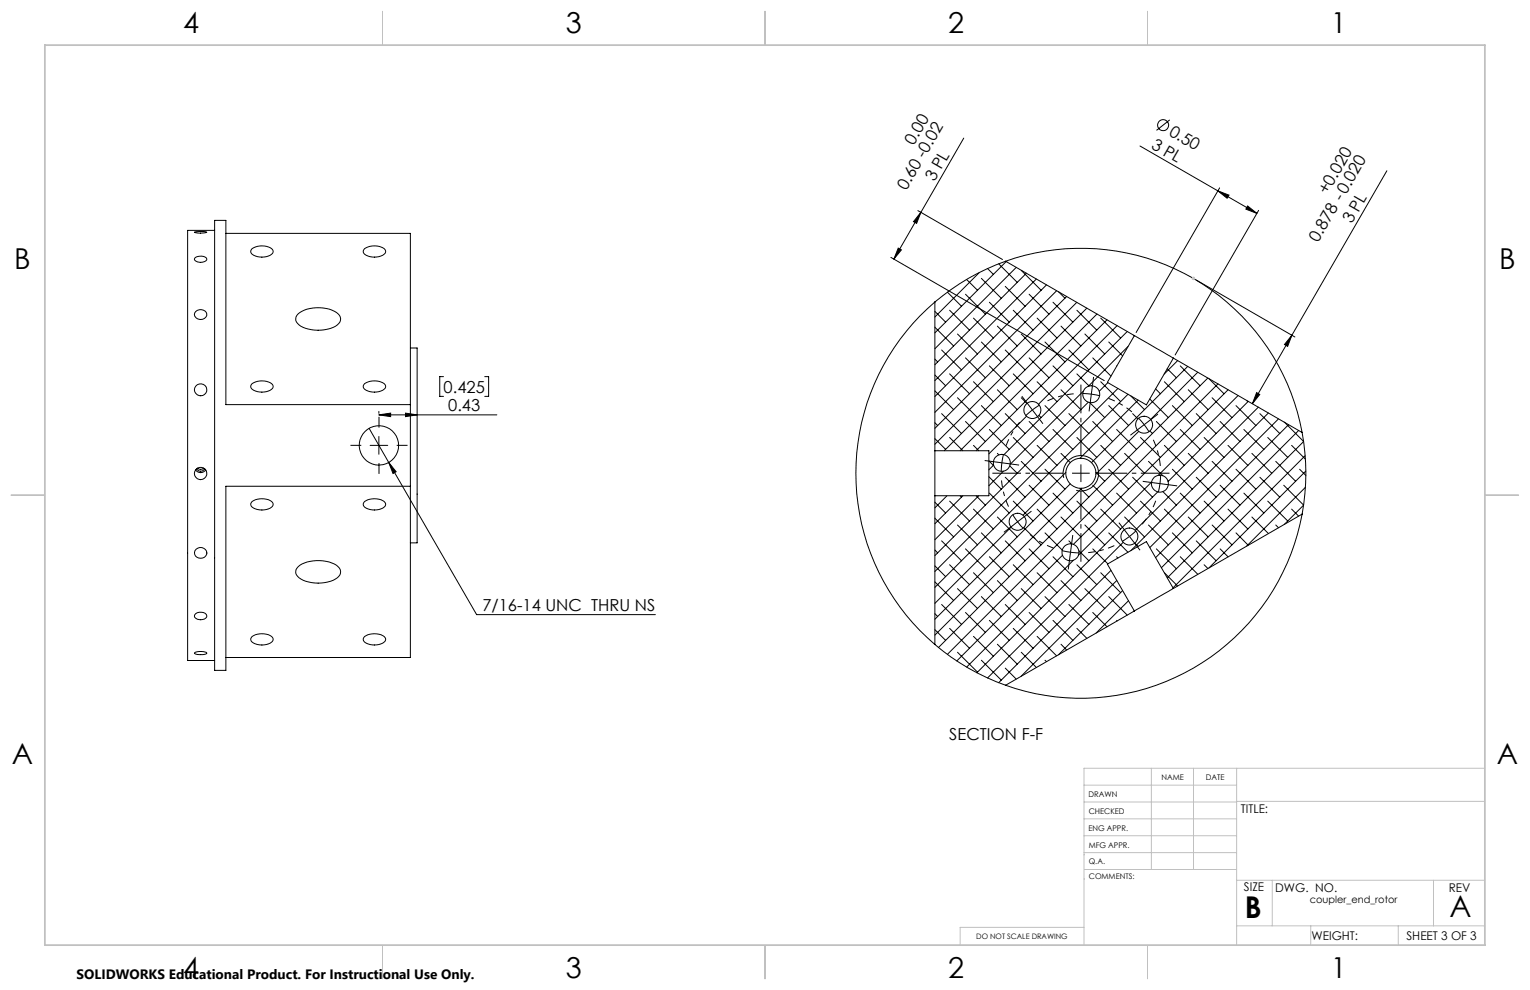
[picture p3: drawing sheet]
<svg xmlns="http://www.w3.org/2000/svg" width="432mm" height="279mm" viewBox="0 0 432 279" stroke-linecap="round" stroke-linejoin="round" font-family="sans-serif">
<g fill="none" stroke="#000" stroke-width=".28">
<path d="M272 39l-19.7 34.1M330.1 33.8l-3.7 3M259 59.4l23.9 13.8M259.9 59.9l-1.2 3.1-.9-.5zM321.7 41.2l33 19M343.7 53.9l3.2 1.2-.6 .9zM344.2 53l-23.6 40.8M352.1 58.1l2.6 2.1-3.1-1.2zM355.2 59.4l-23.6 40.8M391.4 48.2l-38 65.7M54.9 65.5l.3-.1a5.7 5.7 0 0 1 3.1 .2l-2 .2zM55 72.8a2.46 2.46 0 0 1 3.3 .3 1.85 1.85 0 0 1-2.6 .8l-.7-.5z"/>
<path d="M60.6 65h-7.6v121.4h7.6M63.7 65.9h52.1v48.3M71.2 70.2a5 5 0 0 1 5.7 .3 1.27 1.27 0 0 1-1.1 1.7 4.8 4.8 0 0 1-4.9-.7 .97 .97 0 0 1 .3-1.3zM102.9 70.2a5 5 0 0 1 5.8 .3 1.27 1.27 0 0 1-1.2 1.7 4.8 4.8 0 0 1-4.8-.7 .97 .97 0 0 1 .2-1.3zM251.4 72.6l60.2 34.8M253.5 70l.9 .5-2.1 2.6zM272.8 78.9l3.1 3M276.4 76.9l-12.6 12.6M277 78.6l5.6 5.6M278.7 75.8l1.7 1.6M281.8 74.4l5.3 5.3M283.8 73.7a63.2 63.2 0 0 0-20 11.5"/>
<path d="M283.8 73.7a63.5 63.5 0 0 1 83.7 48.4M283.8 73.7l36.3 21M284 73.8l-20.2 20.1M286.8 75.5l-23 22.9M288.2 76.3l5.6 5.6M289.7 77.1l-25.9 25.8M292.5 78.7l-28.7 28.7M337.6 79.1l27.8 16M55.2 87.9a1.79 1.79 0 0 1 2-.5 1.79 1.79 0 0 1 1.1 1.7 1.85 1.85 0 0 1-1.8 1.1 1.85 1.85 0 0 1-1.6-1.4zM84.1 88.6a10 10 0 0 1 11.3 0 2.06 2.06 0 0 1-.7 3.5 10.7 10.7 0 0 1-10.3-.4 1.89 1.89 0 0 1-.3-3.1zM115.8 98.2h1.9v55h-1.9M263.8 85.2a63.5 63.5 0 0 0 0 96.7"/>
<path d="M263.8 92.4l5.3 5.2M263.8 87.9l3.1 3M263.8 85.2v42M265.7 98.8l5.7 5.6M267.4 82.4l4 4M268 87.6l5.6 5.6M270.2 94.3l5.7 5.6M272.5 83l5.6 5.7M274.7 89.8l5.7 5.6M277 96.5l5.6 5.6M279.2 85.3l5.6 5.6M281.5 92l5.6 5.6"/>
<path d="M283.7 98.8l5.6 5.6M283.7 80.8l5.6 5.6M286 87.6l5.6 5.6M288.2 94.3l5.6 5.6M290.4 83l5.7 5.7M292.7 89.8l5.6 5.6M294.9 96.5l5.7 5.6M295.3 80.4l-31.5 31.5M297.2 85.3l5.6 5.6M298.2 82.1l-34.4 34.3M298.7 82.3l1.9 1.9M299.4 92l5.6 5.6"/>
<path d="M301 83.7l-37.2 37.2M301.7 98.8l5.6 5.6M303.9 85.3l-40.1 40.1M303.9 87.6l5.6 5.6M306.2 94.3l5.6 5.6M306.7 87l-40.2 40.2M309.6 88.6l-38.6 38.6M310.7 89.8l5.6 5.6M312.4 90.3l-36.9 36.9M312.9 96.5l3.9 3.9M315.3 91.9l-22.2 22.2M318.1 93.6l-34.7 34.7"/>
<path d="M318.3 97.8l-11.1 11.2M320 94.6l.1 .2M320.1 94.7l11.1 6.4M320.1 94.7l-7.6 13.2 11 6.4 7.7-13.2M364.6 94.6l-1.2 3.2-.9-.6zM71.2 108.3a5 5 0 0 1 5.7 .3 1.27 1.27 0 0 1-1.1 1.7 4.8 4.8 0 0 1-4.9-.7 .97 .97 0 0 1 .3-1.3zM102.9 108.3a5 5 0 0 1 5.8 .3 1.27 1.27 0 0 1-1.2 1.7 4.8 4.8 0 0 1-4.8-.7 .97 .97 0 0 1 .2-1.3zM106.9 116.1v.6M106.9 117.1h33.3M106.9 117.1l3.3-.5v1zM114.4 116.6l3.3 .5-3.3 .5zM115.8 114.2h-52.1v-52h-3.1v127h3.1v-52h52.1"/>
<path d="M115.8 114.2v23M125.2 106.3h-1.1v5.6h1.1M136.8 106.3h1.1v5.6h-1.1M263.8 119.3l.8 .8M263.8 110.3l5.3 5.3M263.8 105.8l3.1 3.1M263.8 101.4l.8 .7M265.7 116.7l5.7 5.6M268 105.5l5.6 5.6M270.2 112.3l5.7 5.6M272.5 119l5.6 5.6M272.5 101l5.6 5.6"/>
<path d="M274.7 107.7l5.7 5.6M277 114.5l5.6 5.6M279.2 103.3l5.6 5.6M281.5 110l5.6 5.6M283.7 116.7l5.6 5.6M286 105.5l5.6 5.6M288.2 112.3l1.6 1.6M289.7 117.5l-10.6 10.6M290.4 119l5.7 5.6M290.4 101l5.7 5.6M292.7 107.7l5.6 5.6M293.2 117.2l.6 .7"/>
<path d="M294.9 114.5l5.7 5.6M297.2 103.3l5.6 5.6M299.4 110l5.6 5.6M301.7 116.7l5.6 5.6M303.9 105.5l3.5 3.4M305.7 110.4l-20.6 20.7M307.1 113.5l-43.3 43.3M307.6 113.6l4.2 4.3M308.4 119l5.6 5.6M308.4 101l5.1 5.2M310.7 107.7l5.6 5.6M312.7 108l-2.5 2.4"/>
<path d="M312.9 114.5l5.6 5.6M315.1 103.3h.1M315.5 109.6l-51.7 51.7M318.3 111.3l-54.5 54.5M319.1 111.7l3.9 3.9M319.7 116.7l1.4 1.5M321.2 112.9l-16.4 16.4M324.5 112.6l5.2 5.3M326.1 109.7l1.4 1.4M326.4 119l5.6 5.6M328.6 107.7l5.6 5.6M329.4 104.1l2.6 2.5"/>
<path d="M330.9 114.5l5.6 5.6M331.2 101.1l36.3 21M332.4 101.8l-3.9 3.8M333.1 103.3l5.6 5.6M335.2 103.4l-27.2 27.2M335.4 110l5.6 5.6M337.6 116.7l5.6 5.6M338 105.1l-13.2 13.3M340.9 106.7l-76 76M341.2 106.9l4.2 4.2M342.1 112.3l5.6 5.6M343.7 108.3l-76.3 76.4"/>
<path d="M344.3 119l5.7 5.6M346.6 110l-43.7 43.6M348.8 114.5l5.6 5.6M349.4 111.6l-22.5 22.5M351.8 113l.4 .3M352.3 113.3l-22.6 22.6M354.6 110.8l.9 .5-2.1 2.6zM355.1 114.9l-34.7 34.7M355.6 116.7l5.6 5.6M358 116.6l-38.9 38.8M360.8 118.2l-36.3 36.4M362.5 119.1l5.4 5.5-38.5 38.5"/>
<path d="M363.7 119.8l-37.6 37.6M55.2 132.6a1.78 1.78 0 0 0 2.9 0M55.7 132.2h.1a1.36 1.36 0 0 0 1.7 0M57.8 132.3a1.33 1.33 0 0 1-2.3 .1M104.2 120.9l30.3 52.6h50.5M104.5 125.7h4.9M106.9 123.2v5M109.7 130.5l2.1 2.6-.9 .5zM115.8 137.2v48.4h-52.1M263.8 127.2v12.7M263.8 123.8l3.1 3M263.8 127.2h15.3v12.7h-15.3"/>
<path d="M263.8 139.9v42M267.3 139.9l-3.5 3.4M268 123.5l3.7 3.7M271 139.9l.4 .4M271.7 139.9l-7.9 7.9M274.7 125.7l1.5 1.5M275.5 139.9l2.6 2.7M276.2 139.9l-12.4 12.4M279.1 134.5l3.5 3.5M279.1 130.1l1.3 1.2M279.2 139.2l5.6 5.6M279.2 121.2l5.6 5.6"/>
<path d="M280.4 131.3l-1.3 1.3M281.5 128l.4 .4M283.2 133l-4.1 4.1M283.7 134.7l5.6 5.6M285 131.5l2.1 2.1M286 123.5l5.6 5.6M288.2 130.2l5.6 5.6M290.4 136.9l5.7 5.7M292.7 125.7l5.6 5.6M294.9 132.4l5.7 5.6M297.2 139.2l5.6 5.6M297.2 121.2l5.6 5.6"/>
<path d="M299.4 128l2.6 2.6M300.2 134.9a5 5 0 0 1 4.4-6.3 5 5 0 0 1 5.4 5.4 5 5 0 0 1-6.3 4.4M300.8 133.3l-12.1 12.1M302 136.6l-38.2 38.2M303.9 123.5l5.6 5.6M304.8 137.8l2.5 2.5M305.3 137.8l-41.5 41.4M308.4 136.9l5.6 5.7M309.3 133.3l2.5 2.5M310.7 125.7l5.6 5.6M312.9 132.4l5.6 5.6M315.1 139.2l5.6 5.6"/>
<path d="M315.1 121.2l5.6 5.6M317.4 128l5.6 5.6M319.7 134.7l5.6 5.6M321.4 121.7l-12.1 12.1M321.9 123.5l5.6 5.6M324.1 130.2l4.1 4.1M324.5 121.6l.8 .7M325 136.1l-20.7 20.6M326.7 138.8l-51 51.1M328.2 138.7l3.8 3.9M328.6 125.7l5.6 5.6M329.6 135.7l.1 .1"/>
<path d="M330.9 132.4l5.6 5.6M333.1 139.2l5.6 5.6M333.1 121.2l5.6 5.6M335.4 128l5.6 5.6M337.6 134.7l5.6 5.6M339.8 123.5l5.6 5.6M342.1 130.2l5.6 5.6M344.3 136.9l5.7 5.7M346.6 125.7l5.6 5.6M348.8 132.4l5.6 5.6M351 139.2l5.7 5.6M351 121.2l5.7 5.6"/>
<path d="M353.3 128l5.6 5.6M355.6 134.7l5.6 5.6M357.8 123.5l5.6 5.6M360 130.2l5.7 5.6M362.3 136.9l5.6 5.7-5.4 5.4M364.5 125.7l3.9 3.9M366.5 121.5l-38.7 38.7M366.8 132.4l1.7 1.8M367.5 122.1a63.2 63.2 0 0 1 0 23M368.3 128.6l-37.3 37.3M368.4 137.5l-16.6 16.6M368.5 132.9l-27.3 27.4"/>
<path d="M55.4 155a1.64 1.64 0 0 1 2.4-.2 1.64 1.64 0 0 1-.1 2.4 1.64 1.64 0 0 1-2.2 0 1.64 1.64 0 0 1-.1-2.2zM71.2 141.5a5 5 0 0 1 5.7 .4 1.27 1.27 0 0 1-1.1 1.7 4.8 4.8 0 0 1-4.9-.8 .97 .97 0 0 1 .3-1.3zM84.1 159.9a10 10 0 0 1 11.3 0 2.02 2.02 0 0 1-.7 3.5 10.6 10.6 0 0 1-10.3-.3 1.89 1.89 0 0 1-.3-3.2zM102.9 141.5a5 5 0 0 1 5.8 .4 1.27 1.27 0 0 1-1.2 1.7 4.8 4.8 0 0 1-4.8-.8 .97 .97 0 0 1 .2-1.3zM263.8 159.7l3.1 3M263.8 155.2l.8 .8M263.8 146.3l5.3 5.2M263.8 141.7l3.1 3.1M265.7 152.6l5.7 5.7M268 159.4l5.6 5.6M268 141.4l5.6 5.6M270.2 148.2l5.7 5.6"/>
<path d="M272.5 154.9l5.6 5.6M274.7 143.7l5.7 5.6M277 150.4l5.6 5.6M279.2 157.1l5.6 5.6M281.5 145.9l5.6 5.6M283.7 152.6l5.6 5.7M285.3 148.8l-21.5 21.5M285.8 145.2l1.4 2M286 159.4l5.6 5.6M286 141.4l5.6 5.6M287.2 147.2l1.6 2M287.2 147.2l-2 1.6"/>
<path d="M289 148.9l4.8 4.9M289.2 145.7l-2 1.5M290.4 154.9l5.7 5.6M292.7 143.7l5.6 5.6M294.9 150.4l4.9 4.9M297.2 157.1l5.6 5.6M299.4 145.9l5.6 5.6M299.9 156.7l-29.9 29.8M301.7 152.6l.8 .9M302.9 158.1l-30.1 30.2M303.9 159.4l5.6 5.6M303.9 141.4l5.6 5.6"/>
<path d="M304.5 155.4l2.8 2.9M306.2 148.2l5.6 5.6M308.4 154.9l4.3 4.2M310.7 143.7l5.6 5.6M312.9 150.4l5.4 5.5M315.1 157.1l.4 .4M317 153.1l-38.3 38.2M317.4 145.9l5.6 5.6M320.3 153.3l.9 .9M321.9 141.4l5.6 5.6M324.1 148.2l5.6 5.6M326.4 154.9l5.6 5.6"/>
<path d="M328.6 143.7l5.6 5.6M330.9 150.4l5.6 5.6M333.1 157.1l4.9 5M335.4 145.9l5.6 5.6M337.6 152.6l5.6 5.7M339.8 159.4l1.1 1M339.8 141.4l5.6 5.6M342.1 148.2l5.6 5.6M344.3 154.9l2.3 2.3M346.6 143.7l5.6 5.6M348.8 150.4l3.5 3.5M353.3 145.9l4.7 4.7"/>
<path d="M357.8 141.4l5.6 5.6M360 148.2l.8 .7M364.5 143.7l2 2M367.5 145.1a63.5 63.5 0 0 1-83.7 48.3M367.5 145.1l-36.3 21M55.2 173.2a2.21 2.21 0 0 1 3.1 .5 1.56 1.56 0 0 1-2 1.2 1.19 1.19 0 0 1-1.3-1.4zM71.2 179.6a5 5 0 0 1 5.7 .4 1.27 1.27 0 0 1-1.1 1.7 4.8 4.8 0 0 1-4.9-.8 .97 .97 0 0 1 .3-1.3zM102.9 179.6a5 5 0 0 1 5.8 .4 1.27 1.27 0 0 1-1.2 1.7 4.8 4.8 0 0 1-4.8-.8 .97 .97 0 0 1 .2-1.3zM263.8 177.7l3.1 3M263.8 173.2l.8 .8M263.8 164.2l5.3 5.3M265.7 170.6l5.7 5.6"/>
<path d="M268 177.3l5.6 5.7M270.2 166.1l5.7 5.6M272.5 172.9l5.6 5.6M274.7 179.6l5.7 5.6M274.7 161.6l5.7 5.7M277 168.4l5.6 5.6M279.2 175.1l5.6 5.6M281.5 163.9l5.6 5.6M283.7 170.6l5.6 5.6M286 177.3l5.6 5.7M288.2 166.1l5.6 5.6M290.4 172.9l5.7 5.6"/>
<path d="M292.7 179.6l5.5 5.5M292.7 161.6l5.6 5.7M294.9 168.4l5.7 5.6M297.2 175.1l5.6 5.6M299.4 163.9l5.6 5.6M301.7 170.6l5.6 5.6M303.9 177.3l2.8 2.9M306.2 166.1l5.6 5.6M308.4 172.9l4 4M310.7 161.6l5.6 5.7M312.9 168.4l5.2 5.2M313.5 161l-31.7 31.7"/>
<path d="M315.1 175.1l.2 .1M315.2 163.8l-27.1 27.1M316.8 166.7l-18.1 18.1M318.5 169.5l-9.1 9.1M320.1 172.4l-.1 .1M320.1 172.4l-36.3 21M328.6 161.6l3.8 3.8M331.2 166.1l-11.1 6.3M331.2 166.1l-7.7-13.2-11 6.3 7.6 13.2M55 184.2a4 4 0 0 1 3.3 .1 3.5 3.5 0 0 1-3.3 .2zM263.8 181.9a63.2 63.2 0 0 0 20 11.5M270.2 184.1l5.7 5.6"/>
<path d="M277 186.3l5.6 5.6M281.5 181.8l5.6 5.6M283.7 188.6l3.1 3.1M288.2 184.1l4.3 4.3M294.9 186.3l.4 .4M299.4 181.8l1.6 1.6"/>
<circle cx="328.3" cy="35.3" r="1.56"/>
<circle cx="56.6" cy="110" r="1.72"/>
<circle cx="291.4" cy="115.7" r="2.4"/>
<circle cx="308" cy="111.3" r="2.4"/>
<circle cx="322.9" cy="119.9" r="2.4"/>
<circle cx="56.6" cy="133.6" r="1.74"/>
<circle cx="106.9" cy="125.7" r="5.6"/>
<circle cx="282.7" cy="130.6" r="2.39"/>
<circle cx="305" cy="133.6" r="4.2"/>
<circle cx="327.3" cy="136.5" r="2.4"/>
<circle cx="287.2" cy="147.3" r="2.4"/>
<circle cx="302.1" cy="155.9" r="2.41"/>
<circle cx="318.7" cy="151.4" r="2.4"/>
</g>
<g fill="none" stroke="#c0c0c0" stroke-width=".28">
<path d="M108 3.2v9.5M215.9 3.2v9.5M323.8 3.2v9.5M336.3 78.6h1M336.4 78.2l.7 .7M336.8 78.1v1M337.1 78.2l-.7 .7M3.1 139.7h9.6M419.1 139.7h9.5M324.9 216.8v28.6M336.8 216.8v28.6M349 216.8v49.9"/>
<path d="M419.1 216.8h-113.2v49.9M305.9 231.1h43.1M305.9 226.3h43.1M305.9 221.6h43.1M305.9 235.9h43.1M349 226.2h70.1M305.9 248.1h.1M305.9 240.6h43.1M305.9 241.2h.1M306 245.4h43M349 248.4h70.1M359.1 248.4v12.9"/>
<path d="M404.6 248.4v12.9M108 266.7v9.6M215.9 266.7v9.6M305.9 261.7h-34.9v5M323.8 266.7v9.6M349 261.3h70.1M369.9 261.3v5.4M394.6 261.3v5.4"/>
</g>
<g fill="none" stroke="#000" stroke-width=".28" stroke-dasharray="15.2 1.3 1.3 1.3" stroke-linecap="butt">
<path d="M289.8 113.7l-1.4-1.9M291.4 115.7l-1.9 1.6M291.4 115.7l2-1.4M291.4 115.7l-1.6-2M291.4 115.7l1.5 2M292.9 117.7l1.4 1.9M307.7 113.7l-.3 2.4M308 111.2l-2.5-.1M308 111.2l2.5 .5M308 111.2l.3-2.4M308 111.2l-.3 2.5M308.3 108.8l.3-2.4"/>
<path d="M322.9 119.9l-1.6-1.9M322.9 119.9l1.4 2M322.9 119.9l2-1.6M322.9 119.9l-2 1.5M324.9 118.3l1.9-1.4M102 125.7h-3.1M107 120.7v-3.1M107 130.7v3M112 125.7h3M280.3 130.3l-2.4-.3M282.8 130.6l-.2 2.5M282.8 130.6l.4-2.4"/>
<path d="M282.8 130.6l-2.5-.3M282.8 130.6l2.4 .3M285.2 130.9l2.4 .4M305.1 133.5v-2.5M305.1 133.5h-2.5M305.1 133.5v2.5M305.1 133.5h2.5M320.9 121.4l-1.9 1.4M324.9 136.2l-2.4-.4M327.4 136.5l.2-2.5M327.4 136.5l-.5 2.4M327.4 136.5l2.4 .3"/>
<path d="M327.4 136.5l-2.5-.3M329.8 136.8l2.4 .3M285.2 148.8l-1.9 1.4M289.2 145.7l1.9-1.4M301.8 158.3l-.3 2.4M302.1 155.9l2.5 .1M302.1 155.9l-2.4-.5M302.1 155.9l-.3 2.4M302.1 155.9l.3-2.5M302.4 153.4l.4-2.4M317.2 149.4l-1.4-1.9M318.8 151.4l1.9-1.6"/>
<path d="M318.8 151.4l-2.1 1.4M318.8 151.4l1.5 2M318.8 151.4l-1.6-2M320.3 153.4l1.4 1.9"/>
</g>
<path d="M287.8 119.2l-2 2.8-1.9 3.8M303 111.1l-3.4 .6-4 1.4M319.5 116.3l-2.9-2.1-3.8-1.8M282.7 135.6l.5 3.4 1.4 4M327.5 131.5l-.6-3.4-1.4-4M290.7 150.8l2.8 2.1 3.8 1.8M307.1 156l3.4-.6 4-1.4M322.4 147.9l2-2.8 1.8-3.8" fill="none" stroke="#000" stroke-width=".28" stroke-dasharray="15.2 1.3 1.3 1.3" stroke-dashoffset="13.3" stroke-linecap="butt"/>
<path d="M300.1 133.5h-20M305.1 128.5v-20M305.1 138.5v20M310.1 133.5h20" fill="none" stroke="#000" stroke-width=".28" stroke-dasharray="15.2 1.3 1.3 1.3" stroke-dashoffset="7.1" stroke-linecap="butt"/>
<path d="M12.7 12.7h406.4v254h-406.4z" fill="none" stroke="#c0c0c0" stroke-width=".5"/>
<g fill="#000">
<path d="M109.7 130.5l2.1 2.6-.9 .5z"/>
<path d="M343.7 53.9l3.2 1.2-.6 .9zM352.1 58.1l2.6 2.1-3.1-1.2z"/>
<path d="M253.5 70l.9 .5-2.1 2.6zM259.9 59.9l-1.2 3.1-.9-.5z"/>
<path d="M364.6 94.6l-1.2 3.2-.9-.6zM354.6 110.8l.9 .5-2.1 2.6z"/>
<path d="M106.9 117.1l3.3-.5v1zM114.4 116.6l3.3 .5-3.3 .5z"/>
</g>
<g font-size="8.5">
<text x="351.3" y="259">B</text>
<text x="409.1" y="258.9">A</text>
</g>
<g font-size="8.1">
<text x="51.7" y="9.3">4</text>
<text x="159.7" y="9.3">3</text>
<text x="267.6" y="9.3">2</text>
<text x="375.6" y="9.3">1</text>
<text x="4" y="76">B</text>
<text x="423.1" y="76">B</text>
<text x="3.3" y="215.7">A</text>
<text x="422.4" y="215.7">A</text>
<text x="51.7" y="276">4</text>
<text x="159.7" y="276">3</text>
<text x="267.6" y="276">2</text>
<text x="375.6" y="276">1</text>
</g>
<g font-size="4.7">
<text x="257.9" y="41.3" transform="rotate(-60 257.9 41.3)">0.00</text>
<text x="324.7" y="41.7" transform="rotate(30 324.7 41.7)">3 PL</text>
<text x="329.6" y="38.1" transform="rotate(30 329.6 38.1)">0.50</text>
<text x="255.8" y="53.8" transform="rotate(-60 255.8 53.8)">0.60 -0.02</text>
<text x="263.7" y="51.4" transform="rotate(-60 263.7 51.4)">3 PL</text>
<text x="374.6" y="55.2" transform="rotate(-60 374.6 55.2)">+0.020</text>
<text x="381.5" y="63.4" transform="rotate(-60 381.5 63.4)">3 PL</text>
<text x="372" y="68.6" transform="rotate(-60 372 68.6)">0.878 -0.020</text>
<text x="125.2" y="110.8">0.425</text>
<text x="126.5" y="116.1">0.43</text>
<text x="136.1" y="172.4">7/16-14 UNC THRU NS</text>
<text x="267.9" y="208.9">SECTION F-F</text>
</g>
<text font-size="3.8" x="21.6" y="276.3">SOLIDWORKS Educational Product. For Instructional Use Only.</text>
<g font-size="3.4">
<text x="350.2" y="229.5">TITLE:</text>
<text x="351.1" y="251.6">SIZE</text>
<text x="359.9" y="251.6">DWG. NO.</text>
<text x="408.9" y="251.7">REV</text>
<text x="370.1" y="265.3">WEIGHT:</text>
<text x="396.9" y="265.2">SHEET 3 OF 3</text>
</g>
<text font-size="2.8" x="369.7" y="254.8">coupler_end_rotor</text>
<g font-size="2.2">
<text x="327.8" y="220.1">NAME</text>
<text x="340.3" y="220.2">DATE</text>
<text x="307.2" y="224.9">DRAWN</text>
<text x="307.3" y="229.8">CHECKED</text>
<text x="307.2" y="234.5">ENG APPR.</text>
<text x="307.3" y="239.2">MFG APPR.</text>
<text x="307.3" y="243.9">Q.A.</text>
<text x="307.3" y="248.1">COMMENTS:</text>
</g>
<text font-size="2.1" x="275.5" y="265.1">DO NOT SCALE DRAWING</text>
</svg>
